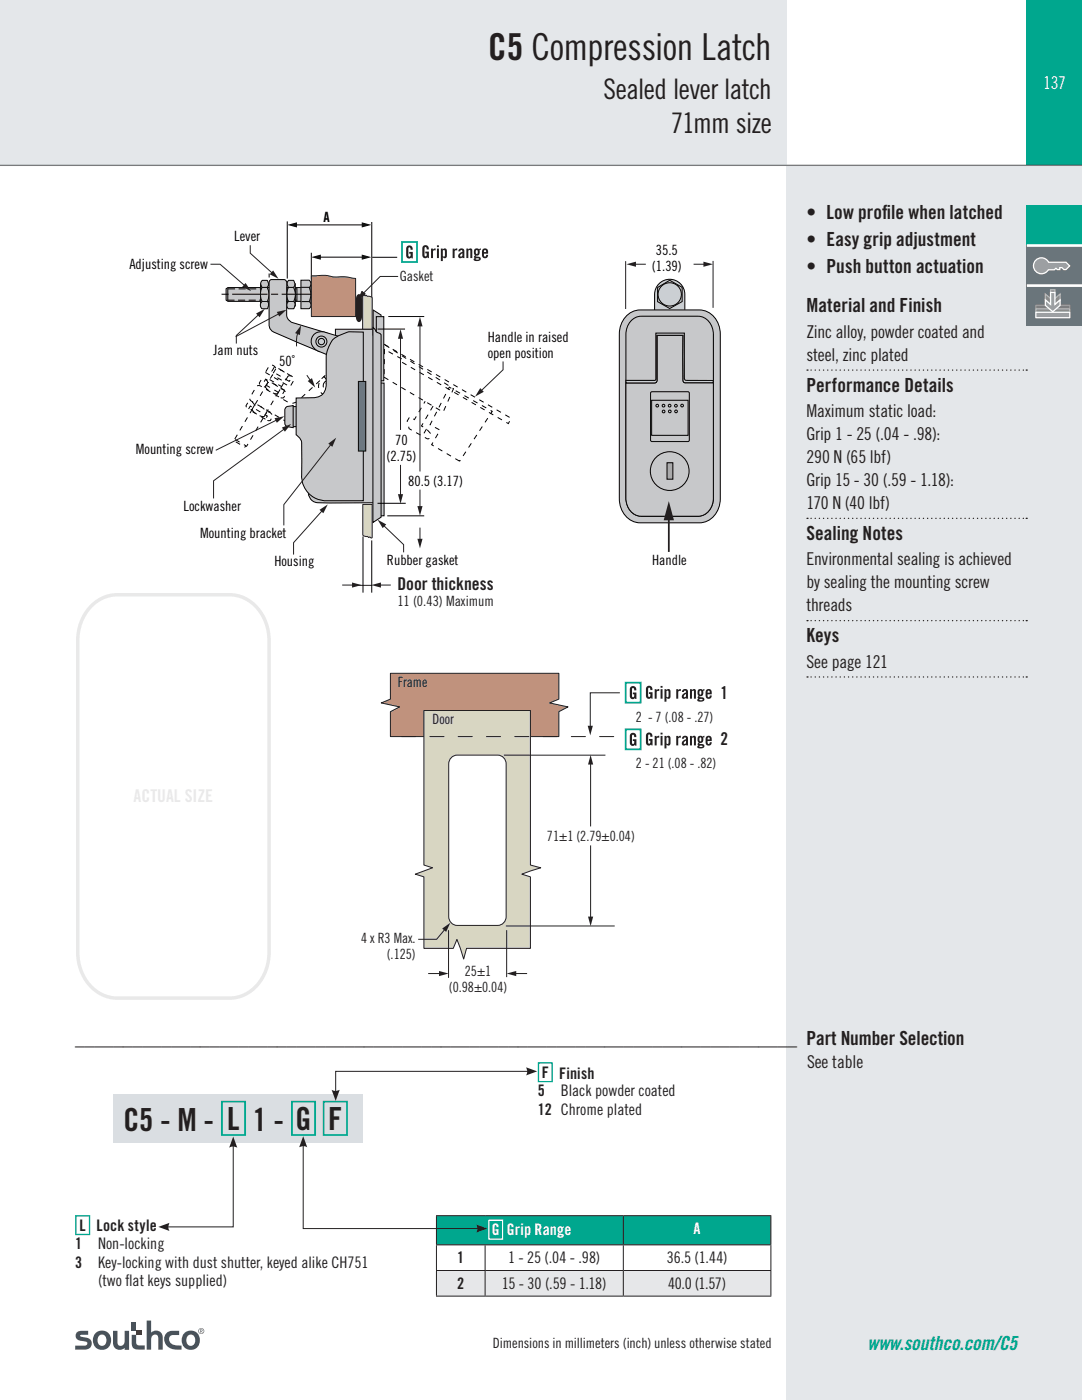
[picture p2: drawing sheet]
<svg xmlns="http://www.w3.org/2000/svg" width="216mm" height="279mm" viewBox="0 0 216 279" stroke-linecap="round" stroke-linejoin="round" font-family="sans-serif">
<path d="M204.9 -.1h11v33.1h-11z" fill="#00a78e"/>
<path d="M0 -.1h156.9v33.1h-156.9z" fill="#e4e7ea"/>
<g fill="#475865">
<path d="M15.3 265.9a2.7 2.7 0 0 1 2.3-.3v.8h-1.6l.1 .3 .3 .1a2.28 2.28 0 0 1 1.8 .7 1.26 1.26 0 0 1-.1 1.4 1.26 1.26 0 0 1-1.2 .5h-1.9v-.8h1.8a.46 .46 0 0 0 .5-.2 .46 .46 0 0 0 0-.6l-.3-.1a2.42 2.42 0 0 1-1.8-.6l-.1-.5z"/>
<path d="M22.6 265.6h.8v2.2a.69 .69 0 0 0 .6 .8 .69 .69 0 0 0 .8-.6l.1-2.4h.9v3.8h-.9v-.4a1.36 1.36 0 0 1-1.5 .3 1.36 1.36 0 0 1-.8-1.2z"/>
<path d="M19.8 266.6a.97 .97 0 0 1 1.2 0 .97 .97 0 0 1 .2 1.2 .89 .89 0 0 1-1.1 .8 .89 .89 0 0 1-.6-1.1zM19 266.1a1.92 1.92 0 0 0 0 2.7 1.92 1.92 0 0 0 2.7 0 1.92 1.92 0 0 0 0-2.7 1.92 1.92 0 0 0-2.7 0z"/>
</g>
<path d="M27.2 265.6h1.1v.8h-1.1z" fill="#a30a32"/>
<g fill="#475865">
<path d="M26.3 266.4h.9v1.5a.58 .58 0 0 0 .6 .6h1.1v.8l-.7 .1a1.58 1.58 0 0 1-1.9-.8z"/>
<path d="M26.3 264h.9v1.6h-.9z"/>
<path d="M29.3 263.5h.9v2.4a1.36 1.36 0 0 1 1.4-.3 1.36 1.36 0 0 1 .9 1.3v2.5h-.9v-2.3a.69 .69 0 0 0-.6-.8 .69 .69 0 0 0-.8 .6v2.5h-.9z"/>
<path d="M33.2 266.1a2.69 2.69 0 0 1 2.5-.5v.8h-1.2a.89 .89 0 0 0-.8 .7 .89 .89 0 0 0 .3 .9 4.1 4.1 0 0 0 2.2 .5v.9a3.2 3.2 0 0 1-3.3-1.3 1.83 1.83 0 0 1 .3-2z"/>
<path d="M37.5 266.6a.97 .97 0 0 1 1.2 0 .97 .97 0 0 1 .2 1.2 .89 .89 0 0 1-1 .8 .89 .89 0 0 1-.7-1.1zM36.7 266.1a1.92 1.92 0 0 0 0 2.7 1.92 1.92 0 0 0 2.7 0 1.92 1.92 0 0 0 0-2.7 1.92 1.92 0 0 0-2.7 0z"/>
<path d="M39.7 265.6a.49 .49 0 0 1 .9 0 .49 .49 0 0 1-.9 0zM39.6 265.6a.6 .6 0 0 0 1.2 0 .6 .6 0 0 0-1.2 0zM40 265.4h.3v.2h-.3zM39.9 265.3v.7l.1-.3 .4 .3-.1-.3 .1-.2v-.2z"/>
</g>
<path d="M156.9 33h59v246.4h-59z" fill="#e4e7ea"/>
<path d="M0 33h215.9" fill="none" stroke="#787a7d" stroke-width=".26"/>
<path d="M204.9 41h11v8h-11z" fill="#00a78e"/>
<path d="M0 -.1v33.1" fill="none" stroke="#e4e7ea" stroke-width=".2"/>
<path d="M30.5 63v7" fill="none" stroke="#fff" stroke-width=".26"/>
<path d="M18.6 120.6a7.2 7.2 0 0 1 4.8-1.9h22.4a8.3 8.3 0 0 1 7.8 7.9l.1 63.4a8.9 8.9 0 0 1-6.8 9.1l-23.5 .1a8.3 8.3 0 0 1-7.8-7.9l-.1-63.5a9.8 9.8 0 0 1 3.1-7.2z" fill="none" stroke="#231f20" stroke-width=".71" stroke-linecap="butt"/>
<path d="M204.9 49h11v16h-11z" fill="#6a757b"/>
<path d="M206.9 51.8a1.59 1.59 0 0 1 2.3 .5h3.5l.7 .8-.7 .7h-.4l-.4-.4h-.4v.4h-.5l-.3-.3-.3 .3h-1.2a1.59 1.59 0 0 1-2.5 .4 1.59 1.59 0 0 1 .2-2.4z" fill="#98a1a8"/>
<path d="M206.9 51.8a1.59 1.59 0 0 1 2.3 .5h3.5l.7 .8-.7 .7h-.4l-.4-.4h-.4v.4h-.5l-.3-.3-.3 .3h-1.2a1.59 1.59 0 0 1-2.5 .4 1.59 1.59 0 0 1 .2-2.4z" fill="none" stroke="#fff" stroke-width=".25"/>
<g fill="#9aa3aa" stroke="#fff" stroke-width=".25">
<path d="M206.7 60.9h6.8v.6l-6.8 .1z"/>
<path d="M206.7 61.6h6.8v.6l-6.8 .1z"/>
</g>
<path d="M208.6 58.7l1 .9v-1.8h.9v1.8l1-.9v1.1l-1.4 1.3-1.5-1.3z" fill="#9aa3aa"/>
<path d="M208.6 58.7l1 .9v-1.8h.9v1.8l1-.9v1.1l-1.4 1.3-1.5-1.3z" fill="none" stroke="#fff" stroke-width=".25"/>
<path d="M209.6 58.4h.9v2.4l1-.9v1l-1.4 1.3-1.5-1.3v-1l1 .9z" fill="#9aa3aa"/>
<path d="M209.6 58.4h.9v2.4l1-.9v1l-1.4 1.3-1.5-1.3v-1l1 .9z" fill="none" stroke="#fff" stroke-width=".25"/>
<path d="M206.7 62.3h6.8v1.1h-6.8z" fill="#9aa3aa"/>
<path d="M206.7 62.3h6.8v1.1h-6.8z" fill="none" stroke="#fff" stroke-width=".25"/>
<path d="M204.9 57h11M204.9 49h11" fill="none" stroke="#fff" stroke-width=".53"/>
<g fill="none" stroke="#000" stroke-width=".2" stroke-dasharray="1" stroke-linecap="butt">
<path d="M51.1 77.2l.3-.2h.5l4.4 2.6a2.81 2.81 0 0 0 2.6 .7l.4-.1 5.4-5 2.5 3.1-6.9 5.1a3.2 3.2 0 0 1-2.5 1.1l-6.5-3.8a2.18 2.18 0 0 1-1.5-1.2zM52.2 75.6h.1a1.01 1.01 0 0 1 1.1 .7 2.99 2.99 0 0 1 2.5 1.4 1.11 1.11 0 0 1 1.2 .8l-.5 .9a.99 .99 0 0 1-1.3-.8 3.6 3.6 0 0 1-2.5-1.4 .92 .92 0 0 1-1.1-.8zM53 75.7l3.8 2.2-.5 .9-3.8-2.3zM53.4 76.3l-.5 .9M53.8 72.9a.99 .99 0 0 1 1.3 .7 3.3 3.3 0 0 1 2.4 1.4 .88 .88 0 0 1 1.2 .8l-.8 1.4-4.9-2.9zM53.8 75.8l2.4 1.4M54.4 74.8l2.4 1.4-7.6 12.8-.4 .2-1.9-1.1-.1-.5zM54.8 73.1l3.5 2-.6 1-3.4-2zM55 73.6l-.8 1.4M55.9 77.7l-.5 .9M57.5 75l-.8 1.4M64.2 75.5l3.7-3.3 3 3.2-4.2 3.2a2 2 0 0 1-2.7-.3 2 2 0 0 1 .2-2.8z"/>
<path d="M46.9 87.7l2.2 1.3M49.6 80.2l.1-.1a1.01 1.01 0 0 1 1.1 .8 2.99 2.99 0 0 1 2.4 1.4 1.11 1.11 0 0 1 1.3 .7l-.6 .9a1 1 0 0 1-1.2-.8 3.6 3.6 0 0 1-2.5-1.4 .92 .92 0 0 1-1.1-.7zM49.9 81l3.4 2-.3 .7-3.4-2zM50.8 80.9l-.5 .8M53.2 82.3l-.5 .8"/>
<circle cx="65.6" cy="77" r="1.1"/>
<circle cx="65.6" cy="77" r=".63"/>
</g>
<path d="M66.9 65.7h8.7l-.3 34.6-10.3 .1a3.4 3.4 0 0 1-3.1-1l-.4-.8v-9.9a3.5 3.5 0 0 1 1.9-1.8l.1-.2a78.9 78.9 0 0 0 4.9-10.9l.1-.7-.2-.3a3.1 3.1 0 0 1-1.3-2.7z" fill="#c7c8ca"/>
<path d="M66.9 65.7h8.7l-.3 34.6-10.3 .1a3.4 3.4 0 0 1-3.1-1l-.4-.8v-9.9a3.5 3.5 0 0 1 1.9-1.8l.1-.2a78.9 78.9 0 0 0 4.9-10.9l.1-.7-.2-.3a3.1 3.1 0 0 1-1.3-2.7z" fill="none" stroke="#000" stroke-width=".2"/>
<path d="M45.1 57.6l.4-.2h14.9v2.7h-14.9l-.4-.2z" fill="#c7c8ca"/>
<path d="M45.1 57.6l.4-.2h14.9v2.7h-14.9l-.4-.2z" fill="none" stroke="#000" stroke-width=".2"/>
<g fill="#c7c8ca" stroke="#000" stroke-width=".2" stroke-dasharray="1.4 .7" stroke-linecap="butt">
<path d="M45.5 57.7h13.7z"/>
<path d="M45.4 59.9h13.8z"/>
</g>
<path d="M52 56.7h.7v4h-.7z" fill="#c7c8ca"/>
<path d="M52 56.7h.7v4h-.7z" fill="none" stroke="#000" stroke-width=".2"/>
<path d="M57.9 56.6h1v4.5h-1z" fill="#c7c8ca"/>
<path d="M57.9 56.6h1v4.5h-1z" fill="none" stroke="#000" stroke-width=".2"/>
<path d="M57.6 55.9l1 .1a1.01 1.01 0 0 1 0 1.4 2.98 2.98 0 0 1 0 2.8 1.11 1.11 0 0 1 0 1.4h-1.1a.98 .98 0 0 1 .1-1.5 3.6 3.6 0 0 1-.1-2.8 .92 .92 0 0 1 .1-1.4z" fill="#c7c8ca"/>
<path d="M57.6 55.9l1 .1a1.01 1.01 0 0 1 0 1.4 2.98 2.98 0 0 1 0 2.8 1.11 1.11 0 0 1 0 1.4h-1.1a.98 .98 0 0 1 .1-1.5 3.6 3.6 0 0 1-.1-2.8 .92 .92 0 0 1 .1-1.4z" fill="none" stroke="#000" stroke-width=".2"/>
<g fill="#c7c8ca" stroke="#000" stroke-width=".2">
<path d="M57.6 57.4h1z"/>
<path d="M57.6 60.2h1z"/>
</g>
<path d="M52.4 55.9l1 .1a1.01 1.01 0 0 1-.1 1.4 2.99 2.99 0 0 1 0 2.8 1.11 1.11 0 0 1 0 1.4h-1a1 1 0 0 1 0-1.5 3.6 3.6 0 0 1-.1-2.8 .92 .92 0 0 1 .2-1.4z" fill="#c7c8ca"/>
<path d="M52.4 55.9l1 .1a1.01 1.01 0 0 1-.1 1.4 2.99 2.99 0 0 1 0 2.8 1.11 1.11 0 0 1 0 1.4h-1a1 1 0 0 1 0-1.5 3.6 3.6 0 0 1-.1-2.8 .92 .92 0 0 1 .2-1.4z" fill="none" stroke="#000" stroke-width=".2"/>
<g fill="#c7c8ca" stroke="#000" stroke-width=".2">
<path d="M52.3 57.4h1z"/>
<path d="M52.3 60.2h1z"/>
<path d="M45.5 57.5v2.5z"/>
<path d="M59.2 57.4v2.7z"/>
</g>
<path d="M60.9 56.9h1.1v4h-1.1z" fill="#c7c8ca"/>
<path d="M60.9 56.9h1.1v4h-1.1z" fill="none" stroke="#000" stroke-width=".2"/>
<path d="M60.1 55.9h1.6a.99 .99 0 0 1 0 1.5 3.3 3.3 0 0 1 0 2.8 .88 .88 0 0 1 0 1.4h-1.6z" fill="#c7c8ca"/>
<path d="M60.1 55.9h1.6a.99 .99 0 0 1 0 1.5 3.3 3.3 0 0 1 0 2.8 .88 .88 0 0 1 0 1.4h-1.6z" fill="none" stroke="#000" stroke-width=".2"/>
<g fill="#c7c8ca" stroke="#000" stroke-width=".2">
<path d="M60.2 60.2h1.5z"/>
<path d="M60.1 57.3h1.6z"/>
</g>
<path d="M53.8 56l.3-.2h2.6l.4 .3 .1 .3v5.1a2.81 2.81 0 0 0 .7 2.6l.3 .2 7.1 2.2-1.5 3.7-7.8-3.3a3.2 3.2 0 0 1-2.3-1.7z" fill="#c7c8ca"/>
<path d="M53.8 56l.3-.2h2.6l.4 .3 .1 .3v5.1a2.81 2.81 0 0 0 .7 2.6l.3 .2 7.1 2.2-1.5 3.7-7.8-3.3a3.2 3.2 0 0 1-2.3-1.7z" fill="none" stroke="#000" stroke-width=".2"/>
<path d="M62.6 66.8a2.29 2.29 0 0 1 2.1-.5l4.7 1.4-1.2 4.3-5-2.1a2.03 2.03 0 0 1-.6-3.1z" fill="#c7c8ca"/>
<path d="M62.6 66.8a2.29 2.29 0 0 1 2.1-.5l4.7 1.4-1.2 4.3-5-2.1a2.03 2.03 0 0 1-.6-3.1z" fill="none" stroke="#000" stroke-width=".2"/>
<circle cx="64.1" cy="68.2" r="1.1" fill="#cad0d4"/>
<circle cx="64.1" cy="68.2" r="1.1" fill="none" stroke="#000" stroke-width=".2"/>
<circle cx="64.1" cy="68.2" r=".63" fill="#cad0d4"/>
<circle cx="64.1" cy="68.2" r=".63" fill="none" stroke="#000" stroke-width=".2"/>
<path d="M76.6 75.3l11.8 6.9 2.1-4.6-13.8-8.8-.1 6.5M76.6 68.7l25.4 14.8-.6 1-21.3-12.3 .3-.4-3.7-2.1M89.6 77.3l8.6 4.8-6.5 9.9-5.6-3.2 1.7-3-2-1zM85.1 85.6l-.9 1.5M86.4 81l-2.3 4 1 .6 .8 .8a.67 .67 0 0 1-.1 .9 .67 .67 0 0 1-.9 .1l-3.3-1.8-.3-1.6 .5-.8 .9 .5 2.1-3.6" fill="none" stroke="#000" stroke-width=".2" stroke-dasharray="1" stroke-linecap="butt"/>
<path d="M58.2 81.1h1.2v4.1h-1.2z" fill="#bdc4c9"/>
<path d="M58.2 81.1h1.2v4.1h-1.2z" fill="none" stroke="#000" stroke-width=".2"/>
<path d="M57.1 81.2l1.4-.3v4.4l-1-.1a.71 .71 0 0 1-.7-.8v-2.7z" fill="#c7c8ca"/>
<path d="M57.1 81.2l1.4-.3v4.4l-1-.1a.71 .71 0 0 1-.7-.8v-2.7z" fill="none" stroke="#000" stroke-width=".2"/>
<path d="M66.6 67.6l1.2-.7 1.8-.7 2.9 .1v33.6h-7.5a5 5 0 0 1-4.8-5.8v-4.4a2.79 2.79 0 0 0-.7-2.6l-.4-.3v-7.4h3.5a2.41 2.41 0 0 0 2.5-2.5v-6.2l.6-1.7z" fill="#c7c8ca"/>
<path d="M66.6 67.6l1.2-.7 1.8-.7 2.9 .1v33.6h-7.5a5 5 0 0 1-4.8-5.8v-4.4a2.79 2.79 0 0 0-.7-2.6l-.4-.3v-7.4h3.5a2.41 2.41 0 0 0 2.5-2.5v-6.2l.6-1.7z" fill="none" stroke="#000" stroke-width=".2"/>
<path d="M71.5 76.1h1.5v13.9h-1.5z" fill="#6d7881"/>
<path d="M71.5 76.1h1.5v13.9h-1.5z" fill="none" stroke="#000" stroke-width=".2"/>
<path d="M74.5 61.9l1.5 1 .1 3.2-1.6 .7z" fill="#c7c8ca"/>
<path d="M74.5 61.9l1.5 1 .1 3.2-1.6 .7z" fill="none" stroke="#000" stroke-width=".2"/>
<path d="M75.1 63.2h1.5v12.8h-1.5z" fill="#c7c8ca"/>
<path d="M75.1 63.2h1.5v12.8h-1.5z" fill="none" stroke="#000" stroke-width=".2"/>
<path d="M75.5 76.4h1.1v26.5h-1.1z" fill="#c7c8ca"/>
<path d="M75.5 76.4h1.1v26.5h-1.1z" fill="none" stroke="#000" stroke-width=".2"/>
<path d="M74.4 65.4h.1a2.4 2.4 0 0 0 1.5 1.3v36.5l-1.6 1.1z" fill="#c7c8ca"/>
<path d="M53.7 54.6v.8M57.3 44.2v11.4M62.1 50.4v5.4M74.2 44.3v17.4M74.3 51.3h5M74.4 65.4h.1a2.4 2.4 0 0 0 1.5 1.3v36.5l-1.6 1.1zM75.3 65.7h5.5M77.5 63.2h7.1M72.4 107.1v11.2M74.2 107.9v10.4M75.3 100.4h5.7M77.3 102.9h7.3" fill="none" stroke="#000" stroke-width=".2"/>
<path d="M71.2 116.8h3.1" fill="none" stroke="#231f20" stroke-width=".2"/>
<path d="M63.3 58.7h-19.4" fill="none" stroke="#000" stroke-width=".2" stroke-dasharray="7.1 .7 1.4 .7" stroke-linecap="butt"/>
<g fill="#231f20">
<path d="M84.4 49.1a.68 .68 0 0 1 .9-.1 .68 .68 0 0 1 .3 .8h-.5l-.1-.5-.2 .1-.1 1.7 .2 .1 .2-.2v-.4h-.2v-.4h.7v1.3h-.2l-.1-.2-.3 .2a.59 .59 0 0 1-.7-.6v-1.3z"/>
<path d="M86 49.6h.4v.2l.5-.2v.4h-.4l-.1 .2v1.3h-.4z"/>
<path d="M90.3 49.6h.4v.2l.5-.2v.4h-.4l-.1 .2v1.3h-.4z"/>
<path d="M93.1 49.6h.3v.2l.5-.2 .3 .2v1.7h-.4v-1.5l-.1-.1-.2 .1v1.5h-.4z"/>
<path d="M87.2 49.6h.4v1.9h-.4zM87.2 49h.4v.3h-.4z"/>
<path d="M88.4 50v1.1l.2 .1 .2-.1v-1.1l-.2-.1zM88 49.6h.3v.2l.2-.1a.42 .42 0 0 1 .6 .1 2.04 2.04 0 0 1-.1 1.7h-.4l-.2-.2v.8h-.4z"/>
<path d="M92 50.7l-.2 .3 .2 .2 .3-.2v-.5zM91.6 49.7a.62 .62 0 0 1 1.1 .4v1.4h-.4v-.1l-.3 .1a.41 .41 0 0 1-.6-.4 .97 .97 0 0 1 .9-.8l-.2-.4-.3 .3h-.4z"/>
<path d="M95 49.9v.1a.44 .44 0 0 0 .1 .7 .5 .5 0 0 0 0-.8zM94.9 51.6a.32 .32 0 0 0 .3 .2 .32 .32 0 0 0 .4-.2zM94.7 49.7l.5-.1 .4 .2 .3-.2v.3l-.2 .1a.78 .78 0 0 1-.8 1.1l.1 .1a.63 .63 0 0 1 .9 .7l-.4 .2a.61 .61 0 0 1-1-.4l.3-.2-.2-.2 .2-.3a.92 .92 0 0 1-.1-1.3z"/>
<path d="M96.7 49.9l-.1 .4h.4l-.1-.4zM96.3 49.8a.62 .62 0 0 1 .7-.2 .62 .62 0 0 1 .4 .7v.3h-.8v.5l.3 .1 .1-.3h.4a.62 .62 0 0 1-.6 .6 .62 .62 0 0 1-.6-.7z"/>
</g>
<g fill="#fff">
<path d="M81.2 49.2a.68 .68 0 0 1 .8-.1 .68 .68 0 0 1 .3 .7h-.4l-.1-.4h-.3v1.7l.2 .1 .2-.1v-.5h-.2v-.3h.7v1.3h-.2l-.1-.2-.3 .2a.59 .59 0 0 1-.8-.7v-1.3z"/>
<path d="M80.2 48.3h3v4h-3z"/>
</g>
<path d="M81.2 49.2a.68 .68 0 0 1 .8-.1 .68 .68 0 0 1 .3 .7h-.4l-.1-.4h-.3v1.7l.2 .1 .2-.1v-.5h-.2v-.3h.7v1.3h-.2l-.1-.2-.3 .2a.59 .59 0 0 1-.8-.7v-1.3z" fill="#231f20"/>
<path d="M80.2 48.3h3v4h-3z" fill="none" stroke="#00a78e" stroke-width=".35"/>
<path d="M124.8 52.1v9.6M142.3 52.1v9.3" fill="none" stroke="#231f20" stroke-width=".2"/>
<path d="M62.1 55h.6a9.4 9.4 0 0 1 4 .3 12.2 12.2 0 0 1 4.3 .3v7.6h-8.9z" fill="#c0927d"/>
<path d="M62.1 55h.6a9.4 9.4 0 0 1 4 .3 12.2 12.2 0 0 1 4.3 .3v7.6h-8.9z" fill="none" stroke="#231f20" stroke-width=".2"/>
<path d="M72.4 58.9h.7l.2 .2 .8 .1 .2 .2v6.3h-1.9z" fill="#d8d6c2"/>
<path d="M72.4 58.9h.7l.2 .2 .8 .1 .2 .2v6.3h-1.9z" fill="none" stroke="#231f20" stroke-width=".2"/>
<path d="M72.4 100.7h1.9v6.6l-.2 .1-1.5-.4-.2-.2z" fill="#d8d6c2"/>
<path d="M72.4 100.7h1.9v6.6l-.2 .1-1.5-.4-.2-.2z" fill="none" stroke="#231f20" stroke-width=".2"/>
<path d="M131.3 56.9a3 3 0 0 1 3.3-1 3 3 0 0 1 2.1 2.9v3l-6.1 .1 .1-3.8z" fill="#cad0d4" stroke="#000" stroke-width=".2"/>
<path d="M125.1 63a3.8 3.8 0 0 1 2.6-1.1h11.9a4.5 4.5 0 0 1 4.1 4.8v32.8a4.6 4.6 0 0 1-4.1 4.8h-11.9a4.5 4.5 0 0 1-4.1-4.8v-32.8a5.2 5.2 0 0 1 1.5-3.7z" fill="#c7c8ca"/>
<path d="M125.1 63a3.8 3.8 0 0 1 2.6-1.1h11.9a4.5 4.5 0 0 1 4.1 4.8v32.8a4.6 4.6 0 0 1-4.1 4.8h-11.9a4.5 4.5 0 0 1-4.1-4.8v-32.8a5.2 5.2 0 0 1 1.5-3.7z" fill="none" stroke="#000" stroke-width=".2"/>
<path d="M125.8 64.2a2.81 2.81 0 0 1 2.1-1.1h11.4a3.4 3.4 0 0 1 3 3.7v32.6a3.4 3.4 0 0 1-3 3.6h-11.4a3.4 3.4 0 0 1-3-3.6v-32.6a4 4 0 0 1 .9-2.6z" fill="#c7c8ca"/>
<path d="M125.8 64.2a2.81 2.81 0 0 1 2.1-1.1h11.4a3.4 3.4 0 0 1 3 3.7v32.6a3.4 3.4 0 0 1-3 3.6h-11.4a3.4 3.4 0 0 1-3-3.6v-32.6a4 4 0 0 1 .9-2.6z" fill="none" stroke="#000" stroke-width=".2"/>
<path d="M131.1 66.9h5.2v8.7l.1 .7 5.9 .1v23a3.4 3.4 0 0 1-3 3.6h-11.4a3.4 3.4 0 0 1-3-3.6v-23h5.7l.3-.1 .2-.3z" fill="#c7c8ca"/>
<path d="M131.1 66.9h5.2v8.7l.1 .7 5.9 .1v23a3.4 3.4 0 0 1-3 3.6h-11.4a3.4 3.4 0 0 1-3-3.6v-23h5.7l.3-.1 .2-.3z" fill="none" stroke="#000" stroke-width=".2"/>
<path d="M131.2 57.4l2.4-1.5 2.5 1.4v2.9l-2.5 1.4-2.4-1.4z" fill="#cad0d4"/>
<path d="M131.2 57.4l2.4-1.5 2.5 1.4v2.9l-2.5 1.4-2.4-1.4z" fill="none" stroke="#000" stroke-width=".2"/>
<circle cx="133.6" cy="58.8" r="2.32" fill="#cad0d4"/>
<circle cx="133.6" cy="58.8" r="2.32" fill="none" stroke="#000" stroke-width=".2"/>
<circle cx="133.6" cy="94" r="3.9" fill="#c7c8ca"/>
<circle cx="133.6" cy="94" r="3.9" fill="none" stroke="#000" stroke-width=".2"/>
<path d="M133.1 92.4h1.2v3.2h-1.2z" fill="#a8a9ad"/>
<path d="M133.1 92.4h1.2v3.2h-1.2z" fill="none" stroke="#000" stroke-width=".2"/>
<path d="M130 78.2h7.3l.2 .1v9.5l-.1 .3h-7.3l-.2-.1-.1-9.5z" fill="#c7c8ca"/>
<path d="M130 78.2h7.3l.2 .1v9.5l-.1 .3h-7.3l-.2-.1-.1-9.5z" fill="none" stroke="#000" stroke-width=".2"/>
<path d="M130 79.9h7.3v7h-7.3z" fill="#c7c8ca"/>
<path d="M130 79.9h7.3v7h-7.3z" fill="none" stroke="#000" stroke-width=".2"/>
<circle cx="134.9" cy="82.1" r=".27" fill="#cad0d4"/>
<circle cx="134.9" cy="82.1" r=".27" fill="none" stroke="#000" stroke-width=".2"/>
<circle cx="136.1" cy="80.9" r=".27" fill="#cad0d4"/>
<circle cx="136.1" cy="80.9" r=".27" fill="none" stroke="#000" stroke-width=".2"/>
<circle cx="134.9" cy="81" r=".27" fill="#cad0d4"/>
<circle cx="134.9" cy="81" r=".27" fill="none" stroke="#000" stroke-width=".2"/>
<circle cx="133.6" cy="81" r=".27" fill="#cad0d4"/>
<circle cx="133.6" cy="81" r=".27" fill="none" stroke="#000" stroke-width=".2"/>
<circle cx="132.4" cy="81" r=".27" fill="#cad0d4"/>
<circle cx="132.4" cy="81" r=".27" fill="none" stroke="#000" stroke-width=".2"/>
<circle cx="131.1" cy="81" r=".27" fill="#cad0d4"/>
<circle cx="131.1" cy="81" r=".27" fill="none" stroke="#000" stroke-width=".2"/>
<circle cx="132.4" cy="82.1" r=".27" fill="#cad0d4"/>
<circle cx="132.4" cy="82.1" r=".27" fill="none" stroke="#000" stroke-width=".2"/>
<circle cx="133.7" cy="82.1" r=".27" fill="#cad0d4"/>
<circle cx="133.7" cy="82.1" r=".27" fill="none" stroke="#000" stroke-width=".2"/>
<path d="M130.9 66.5h5.7v9l.1 .3 5.6 .1v.5l-5.9-.1-.1-.7v-8.7h-5.2v9.1l-.2 .3-.3 .1h-5.7v-.5h5.9z" fill="#cad0d4"/>
<path d="M130.9 66.5h5.7v9l.1 .3 5.6 .1v.5l-5.9-.1-.1-.7v-8.7h-5.2v9.1l-.2 .3-.3 .1h-5.7v-.5h5.9z" fill="none" stroke="#000" stroke-width=".2"/>
<path d="M71.4 58.8l.2-.1a.92 .92 0 0 1 .6 1v3.5a.76 .76 0 0 1-.8 1l-.3-.6-.1-.4v-3.5l.1-.4z" fill="#231f20"/>
<path d="M79.4 55.2h-3.5l-3.5 3.4" fill="none" stroke="#231f20" stroke-width=".2"/>
<path d="M72.2 58.2l.7 .5-1.3 1z" fill="#231f20"/>
<path d="M72.2 58.2l.7 .5-1.3 1z" fill="none" stroke="#231f20" stroke-width=".2"/>
<path d="M57.3 44.9h16.8z" fill="#fff"/>
<path d="M58.9 44.9h13.6" fill="none" stroke="#000" stroke-width=".2"/>
<path d="M57.3 44.9l2-.5v1zM72.2 44.4l1.9 .5-1.9 .5z" fill="#000"/>
<path d="M62.1 51.3h12z" fill="#fff"/>
<path d="M63.7 51.3h8.8" fill="none" stroke="#000" stroke-width=".2"/>
<path d="M62.1 51.3l1.9-.5v1zM72.2 50.8l1.9 .5-1.9 .5z" fill="#000"/>
<path d="M49.9 48.9v1.6l4.5 4.1" fill="none" stroke="#231f20" stroke-width=".2"/>
<path d="M54.5 54l1.1 1.6-1.8-.9z" fill="#231f20"/>
<path d="M76.5 104.8l4 3.9v1.5" fill="none" stroke="#231f20" stroke-width=".2"/>
<path d="M75.3 103.7l1.8 1-.7 .7z" fill="#231f20"/>
<path d="M42 52.7h1.9l5 4.4" fill="none" stroke="#231f20" stroke-width=".2"/>
<path d="M49 56.5l1.1 1.6-1.8-.9z" fill="#231f20"/>
<path d="M56.8 85.5l-14.2 10.5v3.5" fill="none" stroke="#231f20" stroke-width=".2"/>
<path d="M56.2 85.3l1.9-.7-1.2 1.6z" fill="#231f20"/>
<path d="M66.1 88.6l-9.5 12.1v4.2" fill="none" stroke="#231f20" stroke-width=".2"/>
<path d="M65.5 88.5l1.6-1.2-.8 1.9z" fill="#231f20"/>
<path d="M64.4 101.8l-5.8 6.5v2.4" fill="none" stroke="#231f20" stroke-width=".2"/>
<path d="M63.8 101.7l1.6-1-.9 1.7z" fill="#231f20"/>
<path d="M100.4 72.1v1.7l-4.5 4.3" fill="none" stroke="#231f20" stroke-width=".2"/>
<path d="M95.8 77.5l.7 .7-1.7 .9z" fill="#231f20"/>
<path d="M51.7 62.7l-4.5 4.3v1.6" fill="none" stroke="#231f20" stroke-width=".2"/>
<path d="M51.1 62.6l1.7-1-1 1.7z" fill="#231f20"/>
<path d="M55.8 62.5l-8.8 4.7" fill="none" stroke="#231f20" stroke-width=".2"/>
<path d="M55.2 62.3l2-.5-1.5 1.4z" fill="#231f20"/>
<path d="M59.5 66.3a5.4 5.4 0 0 0-.3 2.8" fill="none" stroke="#231f20" stroke-width=".2"/>
<path d="M60.1 64.9l-.3 2-.9-.4z" fill="#231f20"/>
<path d="M83.8 64.8v29.3" fill="none" stroke="#231f20" stroke-width=".2"/>
<path d="M83.8 63.2l.5 1.9h-1z" fill="#231f20"/>
<path d="M79.9 67.3v18.5" fill="none" stroke="#231f20" stroke-width=".2"/>
<path d="M79.9 65.7l.5 1.9h-1z" fill="#231f20"/>
<path d="M79.9 92.8v6.2" fill="none" stroke="#231f20" stroke-width=".2"/>
<path d="M79.4 98.6h1l-.5 1.9z" fill="#231f20"/>
<path d="M83.8 105.3v2.6" fill="none" stroke="#231f20" stroke-width=".2"/>
<path d="M83.3 107.5h1l-.5 1.9z" fill="#231f20"/>
<path d="M83.8 97.7v3.7" fill="none" stroke="#231f20" stroke-width=".2"/>
<path d="M83.3 101h1l-.5 1.9z" fill="#231f20"/>
<path d="M55.3 83.8l-12.2 6.1" fill="none" stroke="#231f20" stroke-width=".2"/>
<path d="M54.8 83.5l1.9-.4-1.5 1.3z" fill="#231f20"/>
<path d="M61.2 74.9l.8 1.1" fill="none" stroke="#231f20" stroke-width=".2"/>
<path d="M61.4 76l.8-.5 .7 1.8z" fill="#231f20"/>
<path d="M68.3 116.8h2.3" fill="none" stroke="#231f20" stroke-width=".2"/>
<path d="M70.2 116.2l2 .6-2 .5z" fill="#231f20"/>
<path d="M75.7 116.8h2.3" fill="none" stroke="#231f20" stroke-width=".2"/>
<path d="M74.1 116.8l1.9-.6v1.1z" fill="#231f20"/>
<path d="M126.5 52.7h2.4" fill="none" stroke="#231f20" stroke-width=".2"/>
<path d="M125 52.7l1.9-.5v1z" fill="#231f20"/>
<path d="M133.5 103.1v7" fill="none" stroke="#231f20" stroke-width=".35"/>
<path d="M133.5 100l1 3.8h-2.1z" fill="#231f20"/>
<path d="M138.4 52.7h2.3" fill="none" stroke="#231f20" stroke-width=".2"/>
<path d="M140.4 52.2l1.9 .5-1.9 .5z" fill="#231f20"/>
<path d="M77.9 134.4h33.6v5.1l-1.8 .8 3.6 .8-1.8 .9v5h-33.6v-5l1.8-.9-3.6-.8 1.8-.8z" fill="#c0927d"/>
<path d="M84.6 147h-6.7v-5l1.8-.9-3.6-.8 1.8-.8v-5.1h33.6v5.1l-1.8 .8 3.6 .8-1.8 .9v5h-5.5" fill="none" stroke="#231f20" stroke-width=".2"/>
<path d="M84.6 141.8h21.2v30.8l2.1 .6-3.8 1.3 1.7 .5v14.3h-12.7l-.6 2.1-1.3-3.9-.8 1.8h-5.8v-14.3l-1.7-.5 3.4-1.3-1.7-.6z" fill="#d8d6c2"/>
<path d="M84.6 141.8h21.2v30.8l2.1 .6-3.8 1.3 1.7 .5v14.3h-12.7l-.6 2.1-1.3-3.9-.8 1.8h-5.8v-14.3l-1.7-.5 3.4-1.3-1.7-.6z" fill="none" stroke="#231f20" stroke-width=".2"/>
<path d="M90 151.2l.8-.4 .4-.1h8.1a1.73 1.73 0 0 1 1.7 1.8v30.4a1.73 1.73 0 0 1-1.7 1.8h-8.1a1.73 1.73 0 0 1-1.7-1.8v-30.4l.1-.5z" fill="#fff"/>
<path d="M90 151.2l.8-.4 .4-.1h8.1a1.73 1.73 0 0 1 1.7 1.8v30.4a1.73 1.73 0 0 1-1.7 1.8h-8.1a1.73 1.73 0 0 1-1.7-1.8v-30.4l.1-.5zM100.5 150.7h20.3M89.5 185.6v9.6M101 184.8h21.6M101.1 185.6v9.4" fill="none" stroke="#231f20" stroke-width=".2"/>
<path d="M80.1 147h42.9" fill="none" stroke="#231f20" stroke-width=".2" stroke-dasharray="2.8 2.8"/>
<g fill="#231f20">
<path d="M129 137a.68 .68 0 0 1 .9-.1 .68 .68 0 0 1 .3 .8h-.4l-.1-.4h-.3v1.7l.1 .1 .2-.2 .1-.4h-.3v-.4h.7v1.3h-.2l-.1-.2-.3 .2a.59 .59 0 0 1-.7-.6v-1.3z"/>
<path d="M130.6 137.5h.4v.3l.5-.3v.4h-.3l-.2 .2v1.3h-.4z"/>
<path d="M134.9 137.5h.4v.3l.6-.3v.4h-.4l-.2 .2v1.3h-.4z"/>
<path d="M137.7 137.5h.4v.2l.4-.2 .3 .2 .1 1.7h-.4v-1.4l-.2-.2-.2 .2v1.4h-.4z"/>
<path d="M131.8 137.5h.4v1.9h-.4zM131.8 136.9h.4v.4h-.4z"/>
<path d="M133 137.9v1.2h.2l.2-.1v-1.1l-.2-.1zM132.6 137.5h.4v.2l.1-.1a.42 .42 0 0 1 .6 .1 2.04 2.04 0 0 1-.1 1.7l-.4 .1-.2-.2v.7h-.4z"/>
<path d="M136.6 138.7l-.2 .3 .2 .1 .3-.1v-.5zM136.3 137.7a.62 .62 0 0 1 1 .3v1.4h-.4v-.1l-.3 .2a.41 .41 0 0 1-.6-.5 .97 .97 0 0 1 .9-.8l-.2-.4-.2 .3h-.4z"/>
<path d="M139.6 137.9v.1a.44 .44 0 0 0 .2 .6 .5 .5 0 0 0 0-.8zM139.6 139.5a.32 .32 0 0 0 .3 .3 .32 .32 0 0 0 .3-.3zM139.3 137.7l.5-.2 .4 .2 .4-.2v.3l-.3 .1a.78 .78 0 0 1-.8 1.1l.1 .1a.63 .63 0 0 1 .9 .7l-.4 .2a.61 .61 0 0 1-.9-.4l.2-.2-.2-.2 .2-.3a.92 .92 0 0 1-.1-1.2z"/>
<path d="M141.3 137.9l-.1 .3h.4l-.1-.3zM140.9 137.7a.62 .62 0 0 1 .8-.2 .62 .62 0 0 1 .3 .7v.4h-.8v.4l.3 .1 .1-.3h.4a.62 .62 0 0 1-.6 .7 .62 .62 0 0 1-.6-.7z"/>
</g>
<g fill="#fff">
<path d="M125.8 137.1a.68 .68 0 0 1 .9-.1 .68 .68 0 0 1 .3 .8h-.4l-.2-.5-.2 .1v1.7l.1 .1 .2-.2 .1-.4h-.3v-.4h.7v1.3h-.2l-.1-.2-.3 .2a.59 .59 0 0 1-.7-.6v-1.3z"/>
<path d="M124.8 136.2h3v4h-3z"/>
</g>
<path d="M125.8 137.1a.68 .68 0 0 1 .9-.1 .68 .68 0 0 1 .3 .8h-.4l-.2-.5-.2 .1v1.7l.1 .1 .2-.2 .1-.4h-.3v-.4h.7v1.3h-.2l-.1-.2-.3 .2a.59 .59 0 0 1-.7-.6v-1.3z" fill="#231f20"/>
<path d="M124.8 136.2h3v4h-3z" fill="none" stroke="#00a78e" stroke-width=".35"/>
<g fill="#231f20">
<path d="M129 146.4a.68 .68 0 0 1 .9-.1 .68 .68 0 0 1 .3 .7h-.4l-.1-.4h-.3v1.7l.1 .1 .2-.1 .1-.5h-.3v-.3h.7v1.3h-.2l-.1-.2-.3 .2a.59 .59 0 0 1-.7-.7v-1.3z"/>
<path d="M130.6 146.9h.4v.2l.5-.3v.4h-.3l-.2 .3v1.3h-.4z"/>
<path d="M134.9 146.9h.4v.2l.6-.3v.4h-.4l-.2 .3v1.3h-.4z"/>
<path d="M137.7 146.9h.4v.2l.4-.3 .3 .2 .1 1.8h-.4v-1.5l-.2-.1-.2 .1v1.5h-.4z"/>
<path d="M131.8 146.9h.4v1.9h-.4zM131.8 146.2h.4v.4h-.4z"/>
<path d="M133 147.3v1.1l.2 .1 .2-.1v-1.1l-.2-.1zM132.6 146.9h.4v.2l.1-.2a.42 .42 0 0 1 .6 .2 2.04 2.04 0 0 1-.1 1.6l-.4 .1-.2-.2v.8h-.4z"/>
<path d="M136.6 148l-.2 .3 .2 .2 .3-.2v-.5zM136.3 147a.62 .62 0 0 1 1 .3v1.5h-.4v-.2l-.3 .2a.41 .41 0 0 1-.6-.4 .97 .97 0 0 1 .9-.9l-.2-.3-.2 .2h-.4z"/>
<path d="M139.6 147.2v.1a.44 .44 0 0 0 .2 .7 .5 .5 0 0 0 0-.8zM139.6 148.9a.32 .32 0 0 0 .3 .2 .32 .32 0 0 0 .3-.2zM139.3 147l.5-.2 .4 .2 .4-.2v.4h-.3a.78 .78 0 0 1-.8 1.2l.1 .1a.63 .63 0 0 1 .9 .6l-.4 .2a.61 .61 0 0 1-.9-.4l.2-.1-.2-.3 .2-.3a.92 .92 0 0 1-.1-1.2z"/>
<path d="M141.3 147.2l-.1 .4h.4l-.1-.4zM140.9 147a.62 .62 0 0 1 .8-.1 .62 .62 0 0 1 .3 .6v.4h-.8v.4l.3 .1 .1-.3h.4a.62 .62 0 0 1-.6 .7 .62 .62 0 0 1-.6-.7z"/>
</g>
<g fill="#fff">
<path d="M125.8 146.4a.68 .68 0 0 1 .9-.1 .68 .68 0 0 1 .3 .8h-.4l-.2-.4h-.2v1.7l.1 .1 .2-.2 .1-.4h-.3v-.4h.7v1.3h-.2l-.1-.2-.3 .2a.59 .59 0 0 1-.7-.6v-1.3z"/>
<path d="M124.8 145.6h3v4h-3z"/>
</g>
<path d="M125.8 146.4a.68 .68 0 0 1 .9-.1 .68 .68 0 0 1 .3 .8h-.4l-.2-.4h-.2v1.7l.1 .1 .2-.2 .1-.4h-.3v-.4h.7v1.3h-.2l-.1-.2-.3 .2a.59 .59 0 0 1-.7-.6v-1.3z" fill="#231f20"/>
<path d="M124.8 145.6h3v4h-3z" fill="none" stroke="#00a78e" stroke-width=".35"/>
<path d="M123.7 138.3h-5.9v6.9" fill="none" stroke="#231f20" stroke-width=".2"/>
<path d="M117.3 144.8h1l-.5 2z" fill="#231f20"/>
<path d="M117.8 152.2v12.7" fill="none" stroke="#231f20" stroke-width=".2"/>
<path d="M117.8 150.7l.6 1.9h-1.1z" fill="#231f20"/>
<path d="M117.8 168.7v14.6" fill="none" stroke="#231f20" stroke-width=".2"/>
<path d="M117.3 182.9h1.1l-.6 1.9z" fill="#231f20"/>
<path d="M102.7 194.3h2.5" fill="none" stroke="#231f20" stroke-width=".2"/>
<path d="M101.1 194.3l1.9-.5v1z" fill="#231f20"/>
<path d="M85.4 194.3h2.6" fill="none" stroke="#231f20" stroke-width=".2"/>
<path d="M87.6 193.8l1.9 .5-1.9 .5z" fill="#231f20"/>
<path d="M88.9 185.4l-1.8 2.1h-3.7" fill="none" stroke="#231f20" stroke-width=".2"/>
<path d="M88.2 185.3l1.7-1.1-.9 1.8z" fill="#231f20"/>
<path d="M22.6 218.3h49.8v9.7h-49.8z" fill="#dadee2"/>
<path d="M44.3 219.9h4.6v6.6h-4.6zM58.2 219.9h4.7v6.6h-4.7zM64.6 219.9h4.6v6.6h-4.6z" fill="none" stroke="#00a78e" stroke-width=".35"/>
<path d="M107.4 212.1h2.8v3.8h-2.8zM15.1 242.6h2.8v3.8h-2.8z" fill="none" stroke="#00a78e" stroke-width=".26"/>
<path d="M46.5 228.5v16.4h-13.2" fill="none" stroke="#231f20" stroke-width=".2"/>
<g fill="#231f20">
<path d="M46.5 226.8l.9 2.3-.1-.1a1.45 1.45 0 0 0-1.6 .1z"/>
<path d="M31.6 244.9l2.2-.9v.1a1.45 1.45 0 0 0 0 1.6z"/>
</g>
<path d="M105.5 213.8h-38.5v4.2" fill="none" stroke="#231f20" stroke-width=".2"/>
<g fill="#231f20">
<path d="M66.2 217.5a1.46 1.46 0 0 0 1.6 0l-.8 2.2z"/>
<path d="M105 213l2.2 .8-2.2 .8a1.46 1.46 0 0 0 0-1.6z"/>
</g>
<path d="M161.8 73.9h42.6M161.8 103.4h42.6M161.8 123.9h42.6M161.8 135.1h42.6" fill="none" stroke="#231f20" stroke-width=".26" stroke-dasharray="0 .8"/>
<path d="M161 73.9h.1M204.8 73.9h.1M161 103.4h.1M204.8 103.4h.1M161 123.9h.1M161 135.1h.1M204.8 123.9h.1M204.8 135.1h.1" fill="none" stroke="#231f20" stroke-width=".26"/>
<path d="M87.1 242.6h37.3v5.8h-37.3zM124.4 242.6h29.4v5.8h-29.4z" fill="#00a78e"/>
<path d="M87.1 253.6h9.7v5.1h-9.7zM96.8 253.6h27.6v5.1h-27.6zM124.4 253.6h29.4v5.1h-29.4z" fill="#e6e7e9"/>
<g fill="none" stroke="#231f20" stroke-width=".2">
<path d="M60.5 228.4v16.8h35.1M87 242.6h66.9M87 248.4h66.9M87 253.6h66.9M87 258.7h66.9M87.1 242.7v5.7M87.1 248.5v5M87.1 253.6v5M96.8 248.5v5M96.8 253.6v5M124.4 242.7v5.7M124.4 248.5v5"/>
<path d="M124.4 253.6v5M153.8 242.7v5.7M153.8 248.5v5M153.8 253.6v5"/>
</g>
<path d="M97.6 243.5h2.7v3.8h-2.7z" fill="none" stroke="#fff" stroke-width=".26"/>
<g fill="#231f20">
<path d="M60.5 226.7l.8 2.3a1.46 1.46 0 0 0-1.6 0z"/>
<path d="M95 244.4l2.2 .8-2.2 .8a1.46 1.46 0 0 0 0-1.6z"/>
</g>
<text font-size="7.4" fill="#231f20" x="97.4" y="11.9">C5 Compression Latch</text>
<g font-size="6.3" fill="#231f20">
<text x="24.6" y="225.6">C5 - M -</text>
<text x="45.4" y="225.5">L</text>
<text x="50.4" y="225.6">1 -</text>
<text x="59" y="225.5">G</text>
<text x="65.5" y="225.5">F</text>
</g>
<g font-size="5.6" fill="#231f20">
<text x="120.4" y="19.7">Sealed lever latch</text>
<text x="133.9" y="26.4">71mm size</text>
</g>
<g font-size="3.9" fill="#231f20">
<text x="160.9" y="43.8">• Low profile when latched</text>
<text x="160.9" y="49.1">• Easy grip adjustment</text>
<text x="160.9" y="54.5">• Push button actuation</text>
<text x="160.9" y="62.3">Material and Finish</text>
<text x="160.9" y="78.1">Performance Details</text>
<text x="160.9" y="107.7">Sealing Notes</text>
<text x="160.9" y="128.1">Keys</text>
<text x="15" y="208.5">___________________________________________________________________________ Part Number Selection</text>
</g>
<text font-size="3.9" fill="#00a78e" x="173.1" y="269.4">www.southco.com/C5</text>
<text font-size="3.5" fill="#fff" x="208.2" y="17.8">137</text>
<g font-size="3.5" fill="#231f20">
<text x="160.9" y="67.4">Zinc alloy, powder coated and</text>
<text x="160.9" y="72">steel, zinc plated</text>
<text x="160.9" y="83.2">Maximum static load:</text>
<text x="160.9" y="87.8">Grip 1 - 25 (.04 - .98):</text>
<text x="160.9" y="92.4">290 N (65 lbf)</text>
<text x="160.9" y="97">Grip 15 - 30 (.59 - 1.18):</text>
<text x="160.9" y="101.6">170 N (40 lbf)</text>
<text x="160.9" y="112.8">Environmental sealing is achieved</text>
<text x="79.3" y="117.8">Door thickness</text>
<text x="160.9" y="117.4">by sealing the mounting screw</text>
<text x="160.9" y="122">threads</text>
<text x="160.9" y="133.2">See page 121</text>
<text x="143.8" y="139.5">1</text>
<text x="143.8" y="148.7">2</text>
<text x="161.1" y="213.2">See table</text>
</g>
<g font-size="3.2" fill="#231f20">
<text x="108.1" y="215.1">F</text>
<text x="111.6" y="215.3">Finish</text>
<text x="107.3" y="218.8">5</text>
<text x="111.9" y="218.8">Black powder coated</text>
<text x="107.3" y="222.6">12 Chrome plated</text>
<text x="15.9" y="245.6">L</text>
<text x="19.3" y="245.8">Lock style</text>
<text x="15" y="249.3">1</text>
<text x="19.6" y="249.3">Non-locking</text>
<text x="15" y="253.1">3</text>
<text x="19.6" y="253.1">Key-locking with dust shutter, keyed alike CH751</text>
<text x="19.6" y="256.6">(two flat keys supplied)</text>
<text x="91.2" y="252.1">1</text>
<text x="91.2" y="257.3">2</text>
<text x="100.2" y="257.3">15 - 30 (.59 - 1.18)</text>
<text x="101.4" y="252.1">1 - 25 (.04 - .98)</text>
<text x="133" y="252.1">36.5 (1.44)</text>
<text x="133.3" y="257.3">40.0 (1.57)</text>
</g>
<g font-size="3.2" fill="#fff">
<text x="98.1" y="246.6">G</text>
<text x="101.1" y="246.4">Grip Range</text>
<text x="138.4" y="246.3">A</text>
</g>
<g font-size="2.8">
<text x="64.5" y="44.2">A</text>
<text x="25.8" y="53.7">Adjusting screw</text>
<text x="46.7" y="48.1">Lever</text>
<text x="130.9" y="51">35.5</text>
<text x="130.1" y="54.2">(1.39)</text>
<text x="42.6" y="70.9">Jam nuts</text>
<text x="97.3" y="68.4">Handle in raised</text>
<text x="97.3" y="71.5">open position</text>
<text x="55.7" y="73">50˚</text>
<text x="78.9" y="88.8">70</text>
<text x="27.1" y="90.7">Mounting screw</text>
<text x="77.2" y="92">(2.75)</text>
<text x="36.6" y="101.9">Lockwasher</text>
<text x="81.4" y="96.9">80.5 (3.17)</text>
<text x="39.9" y="107.4">Mounting bracket</text>
<text x="54.7" y="113">Housing</text>
<text x="77.2" y="112.7">Rubber gasket</text>
<text x="130.1" y="112.8">Handle</text>
</g>
<g font-size="2.8" fill="#231f20">
<text x="79.8" y="56.1">Gasket</text>
<text x="79.3" y="120.9">11 (0.43) Maximum</text>
<text x="79.4" y="137.1">Frame</text>
<text x="86.3" y="144.5">Door</text>
<text x="126.9" y="144.1">2 - 7 (.08 - .27)</text>
<text x="126.9" y="153.3">2 - 21 (.08 - .82)</text>
<text x="109.1" y="167.9">71±1 (2.79±0.04)</text>
<text x="72" y="188.1">4 x R3 Max.</text>
<text x="77.2" y="191.3">(.125)</text>
<text x="89.6" y="197.9">(0.98±0.04)</text>
<text x="92.8" y="194.7">25±1</text>
<text x="98.3" y="269">Dimensions in millimeters (inch) unless otherwise stated</text>
</g>
</svg>
